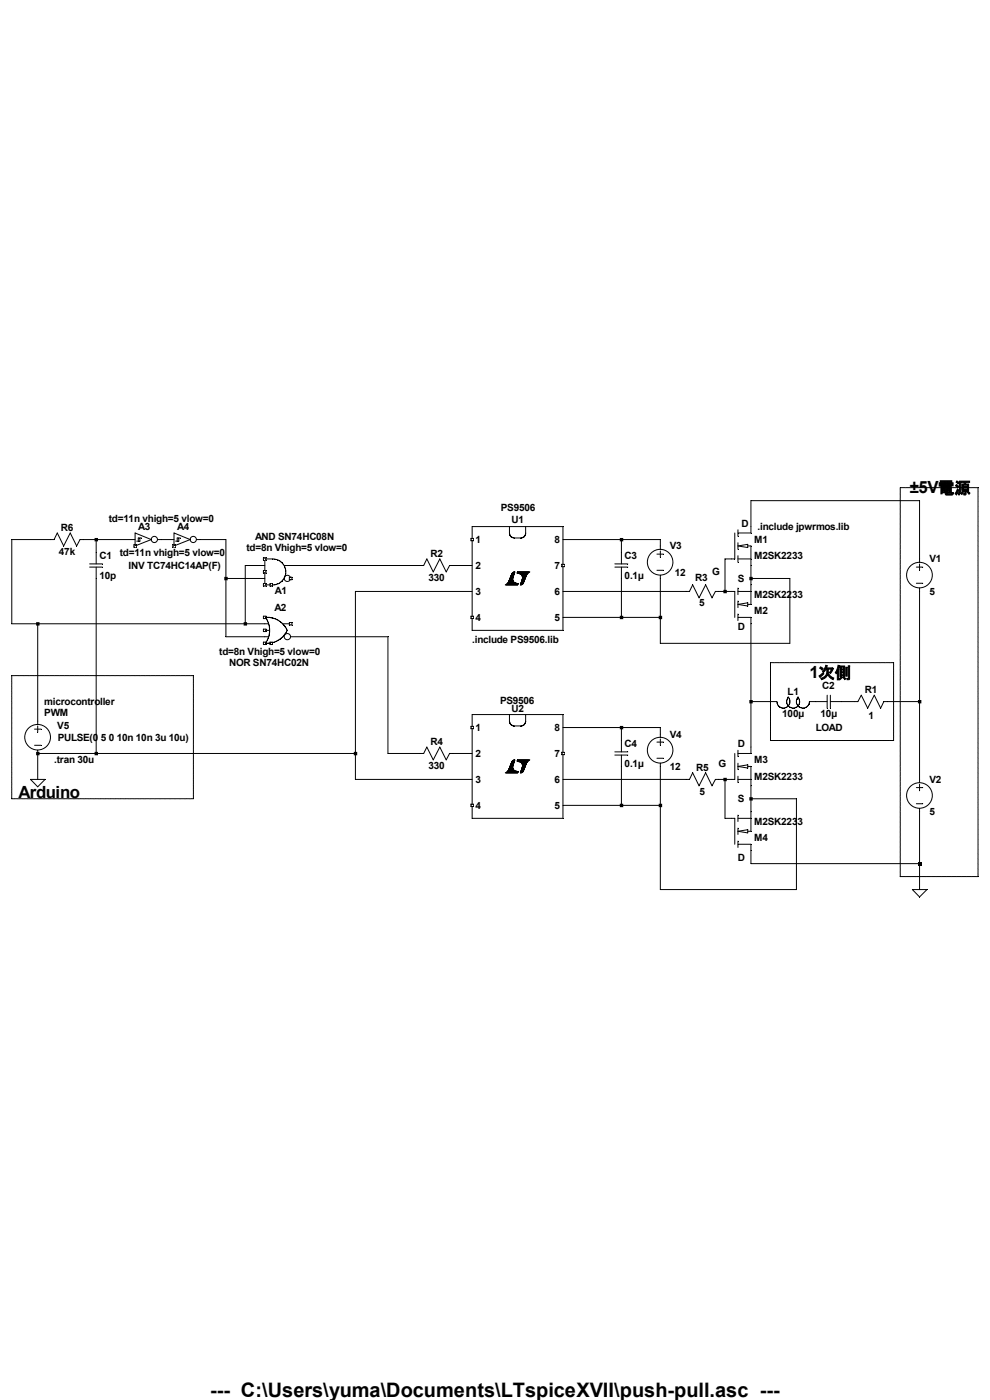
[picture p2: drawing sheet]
<svg xmlns="http://www.w3.org/2000/svg" width="210mm" height="297mm" viewBox="0 0 210 297" stroke-linecap="round" stroke-linejoin="round" font-family="sans-serif">
<g fill="none" stroke="#000" stroke-width=".21">
<path d="M55.9 118.3h.5v.5h-.5zM56.2 118.6h1.7a2.76 2.76 0 0 1 2.7 2.6 2.76 2.76 0 0 1-2.4 2.9h-2zM60.3 120h1.4M89.2 120h.7l.7-1.4 1.3 2.7 1.4-2.7 1.4 2.7 .7-1.3h.7M139.4 117.6h1.4M140.1 115.8v.7M140.1 116.9v1.3M195.1 118.6v.7M195.1 119.6v1.4M139.4 121h1.4M140.1 122v.7M145.5 125.5h.8l.6-1.4 1.4 2.7 1.4-2.7 1.3 2.7 .8-1.3h.6"/>
<path d="M194.4 120.3h1.3M194.4 123.7h1.3M195.1 124.8v.7M7.3 154.7h1.4M7.3 158.1h1.4M8 153v.7M8 154v1.4M8 159.2v.7M89.2 159.9h.7l.7-1.4 1.3 2.7 1.4-2.7 1.4 2.7 .7-1.3h.7M139.4 157.4h1.4M140.1 155.7v.7M140.1 156.8v1.3"/>
<path d="M181.3 148.8h.7l.7-1.3 1.4 2.7 1.4-2.7 1.3 2.7 .7-1.4h.7M139.4 160.9h1.4M140.1 161.9v.7M145.5 165.4h.8l.6-1.4 1.4 2.7 1.4-2.7 1.3 2.7 .8-1.3h.6M194.4 167.1h1.3M194.4 170.5h1.3M195.1 165.4v.6M195.1 166.4v1.4M195.1 171.5v.7"/>
<circle cx="140" cy="119.3" r="2.72"/>
<circle cx="61" cy="122.7" r=".67"/>
<circle cx="195.1" cy="122" r="2.72"/>
<circle cx="8" cy="156.4" r="2.72"/>
<circle cx="140" cy="159.1" r="2.72"/>
<circle cx="195.1" cy="168.8" r="2.72"/>
</g>
<path d="M55.9 121.1h.5v.5h-.5z" fill="none" stroke="#000" stroke-width=".21"/>
<path d="M55.9 123.8h.5v.5h-.5z" fill="none" stroke="#000" stroke-width=".21"/>
<path d="M61.4 122.5h.5v.5h-.5z" fill="none" stroke="#000" stroke-width=".21"/>
<path d="M57.3 123.8h.5v.5h-.5z" fill="none" stroke="#000" stroke-width=".21"/>
<g fill="none" stroke="#000" stroke-width=".21">
<path d="M55.9 130.7h.5v.5h-.5zM56.2 131l1.5 .1 1.4 .6 1.1 .9 .7 1.1M56.2 132.3h.7M56.2 135.1h.7M56.2 133.7h1M56.3 130.9l.4 .8a4.4 4.4 0 0 1 .5 2.4l-.3 1.3-.6 1.2M59.9 132.3h1.8M60.9 133.7l-.7 1.2-1.1 .9-1.6 .6-1.3 .1"/>
<circle cx="61" cy="135.1" r=".67"/>
</g>
<path d="M55.9 133.5h.5v.5h-.5z" fill="none" stroke="#000" stroke-width=".21"/>
<path d="M55.9 136.2h.5v.5h-.5z" fill="none" stroke="#000" stroke-width=".21"/>
<path d="M61.4 132.1h.5v.5h-.5z" fill="none" stroke="#000" stroke-width=".21"/>
<path d="M57.3 136.2h.5v.5h-.5z" fill="none" stroke="#000" stroke-width=".21"/>
<g fill="none" stroke="#000" stroke-width=".21">
<path d="M10.8 114.5h.7l.6-1.4 1.4 2.7 1.4-2.7 1.4 2.7 .7-1.3h.7M19 119.6h2.8M20.4 117.2v2.4M28.4 115.6h.5v.5h-.5zM28.7 113.1l3.4 1.4-3.4 1.3zM29.7 114.1v.7h-.7M30 114.1h-.7v.7M33.4 114.5h.8M19 120.3h2.8M20.4 120.3v2.4"/>
<circle cx="32.7" cy="114.4" r=".66"/>
</g>
<g fill="none" stroke="#000" stroke-width=".21">
<path d="M36.7 115.6h.5v.5h-.5zM36.9 113.1l3.4 1.4-3.4 1.3zM37.9 114.1v.7h-.6M38.3 114.1h-.7v.7M41.7 114.5h.7"/>
<circle cx="41" cy="114.4" r=".66"/>
</g>
<g fill="none" stroke="#000" stroke-width=".21">
<path d="M130.4 119.6h2.8M131.8 117.2v2.4M130.4 120.3h2.8M131.8 120.3v2.4M130.4 159.5h2.8M131.8 157.1v2.4M167.2 147.9a1.38 1.38 0 0 1-.5 2.2 1.38 1.38 0 0 1-1.9-1.3M167.3 147.9a1.37 1.37 0 0 0 0 1.9 1.37 1.37 0 0 0 1.9 0 1.37 1.37 0 0 0 0-1.9M169.3 147.9a1.39 1.39 0 0 0 0 1.9 1.39 1.39 0 0 0 1.9 .1l.4-.5 .1-.6M173.1 148.8h2.4M175.5 147.5v2.7M176.1 148.8h2.5"/>
<path d="M176.1 147.5v2.7M130.4 160.2h2.8M131.8 160.2v2.4"/>
</g>
<path d="M100.2 111.7h19.2v22h-19.2z" fill="#fff"/>
<g fill="none" stroke="#000" stroke-width=".21">
<path d="M99.9 114.2h.5v.5h-.5zM100.2 111.7h19.2v22h-19.2zM108.1 111.7v1.7l.4 .6M108.5 114h.1M110.8 114h.1M111.4 113.5h.1M111.5 113.4a.95 .95 0 0 1-.9 .7h-1.5l-.5-.1M111.5 113.4h.1M111.5 111.7v1.7M107.2 124.1h2.6M107.3 124h2.5M107.4 124h2.5"/>
<path d="M107.5 124h2.4M107.6 123.8h2.3M107.7 123.8h2.1M107.7 123.7h1.9M107.7 123.7h1.7M107.8 123.6h1.4M107.8 123.6h1.3M107.9 123.5h1.2M107.9 123.5h1.1M107.9 123.4h1M107.9 123.3h.9M108 123.2h.8"/>
<path d="M108 123.1h.8M108.1 123h.7M108.1 122.9h.7M108.2 122.8h.6M108.2 122.7h.6M108.2 122.6h.6M108.3 122.4h.5M108.3 122.5h.5M108.3 122.3h.6M108.4 122.3h.5M108.4 122.1h.5M108.5 122h.5"/>
<path d="M108.5 122.1h.5M108.5 121.9h.5M108.5 121.8h.6M108.6 121.8h.5M108.6 121.7h.5M108.7 121.5h.4M108.8 121.5h.4M108.9 122.2h-.5M109.1 121.3h.1M109.1 121.6h-.4M109.2 121.4h-.3M109.7 121.5h2.4"/>
<path d="M109.7 121.6h2.3M109.8 121.5h2.3M109.8 121.3h2.6M109.9 123.9h-2.4M109.9 121.7h2M110.2 121.7h1.7M110.3 121.8h1.5M110.4 124h.3M110.4 124.1h.2M110.4 124h.4M110.5 123.8h.5M110.5 121.8h1.3"/>
<path d="M110.5 123.7h.5M110.5 121.9h1.3M110.6 123.6h.4M110.6 123.5h.5M110.6 123.6h.5M110.6 121.9h1.2M110.6 122h1.1M110.6 123.4h.5M110.7 123.3h.5M110.7 123.4h.5M110.7 122h1M110.7 123.2h.5"/>
<path d="M110.7 123.1h.6M110.7 122.1h1M110.7 122.1h.9M110.8 122.3h.8M110.8 123h.5M110.8 122.9h.5M110.8 122.3h.7M110.8 122.4h.7M110.8 122.5h.7M110.8 122.8h.6M110.8 122.7h.6M110.9 122.5h.6"/>
<path d="M110.9 122.6h.6M110.9 123.9h-.5M111.1 123.4l-.5 .1M111.2 123.2l-.5 .1M111.3 123l-.6 .1M111.4 122.8l-.6 .1M111.5 122.6h-.7M111.6 122.2h-.8M112.4 121.4h-2.6"/>
</g>
<path d="M99.9 130.7h.5v.5h-.5z" fill="none" stroke="#000" stroke-width=".21"/>
<path d="M119.2 119.7h.5v.5h-.5z" fill="none" stroke="#000" stroke-width=".21"/>
<path d="M100.2 151.6h19.2v22h-19.2z" fill="#fff"/>
<g fill="none" stroke="#000" stroke-width=".21">
<path d="M99.9 154.1h.5v.5h-.5zM100.2 151.6h19.2v22h-19.2zM108.1 151.6v1.7l.3 .5 .6 .2h1.6l.5-.2 .4-.6v-1.6M111.4 153.4h.1M111.5 153.2v.1M107.2 164h2.6M107.3 163.9h2.5M107.4 163.9h2.5M107.5 163.8h2.4M107.7 163.7h2.2M107.7 163.7h2.1M107.7 163.6h1.9"/>
<path d="M107.7 163.6h1.7M107.8 163.5h1.3M107.8 163.4h1.3M107.9 163.4h1.2M107.9 163.4h1.1M107.9 163.3h1M107.9 163.2h1M107.9 163.2h.9M108 163.1h.8M108 163h.8M108.1 162.9h.7M108.1 162.8h.7"/>
<path d="M108.2 162.7h.6M108.2 162.6h.6M108.2 162.5h.6M108.2 162.4h.6M108.3 162.3h.5M108.3 162.4h.5M108.3 162.2h.6M108.4 162.1h.5M108.4 162.2h.5M108.4 162h.5M108.5 161.9h.5M108.5 162h.5"/>
<path d="M108.5 161.8h.5M108.5 161.7h.6M108.6 161.6h.5M108.6 161.5h.5M108.7 161.5h.4M108.8 161.4h.4M108.8 161.3h.4M108.9 161.3h.3M109 161.2h.2M109 161.8l-.5 .1M109.7 161.4h2.4M109.7 161.5h2.3"/>
<path d="M109.8 161.3h2.5M109.8 161.3h2.4M109.8 161.5h2.1M109.9 163.7l-2.3 .1M110 161.6h1.9M110.2 161.6h1.6M110.4 163.9h.3M110.4 164h.2M110.4 163.9h.4M110.4 163.8h.4M110.5 163.7h.5M110.5 161.7h1.3"/>
<path d="M110.5 163.6h.5M110.5 161.8h1.3M110.6 163.5h.4M110.6 163.4h.5M110.6 161.8h1.2M110.6 161.8h1.1M110.6 163.3h.5M110.7 163.2h.5M110.7 161.9h1M110.7 163.1h.5M110.7 163h.6M110.7 162h1"/>
<path d="M110.7 162h.9M110.8 162.1h.8M110.8 162.9h.5M110.8 162.8h.5M110.8 162.2h.8M110.8 162.3h.7M110.8 162.2h.7M110.8 162.4h.7M110.8 162.6h.6M110.9 162.4h.6M110.9 163.7l-.5 .1M111 163.5l-.5 .1"/>
<path d="M111.1 163.3l-.5 .1M111.2 163.1l-.5 .1M111.3 162.9h-.6M111.4 162.7h-.6M111.5 162.5h-.7M111.6 162.1h-.8M112.1 161.4l-2.4 .1M112.4 161.2h-2.6"/>
</g>
<path d="M99.9 170.6h.5v.5h-.5z" fill="none" stroke="#000" stroke-width=".21"/>
<path d="M119.2 159.6h.5v.5h-.5z" fill="none" stroke="#000" stroke-width=".21"/>
<g fill="none" stroke="#000" stroke-width=".21">
<path d="M10.8 114.5h-8.3v17.8h53.7M17.7 114.5h11M20.4 114.5v2.7M34.2 114.5h2.7M42.4 114.5h5.5v20.6h8.3M56.2 120h-4.2v12.3M61.7 120h27.5M96.1 120h4.1M119.4 114.5h20.7v1.3M131.8 114.5v2.7M155.9 113.1v5.5h-2.1v6.9M156.5 113.1h2.8v-6.9h35.8v12.4"/>
<path d="M156.5 118.6h2.8M156.5 115.8l2.1-.3v.7zM156.5 112.4v1.4M156.5 115.1v1.4M156.5 117.9v1.4M158.6 115.8h.7v12.4h-.7M191 103.5h16.5v82.5h-16.5zM8 132.3v20.7M20.4 122.7v37.2M47.9 122.7h8.3M61.7 135.1h20.6v24.8h6.9M100.2 125.5h-24.8v39.9h24.8"/>
<path d="M119.4 125.5h26.1M119.4 131h20.7M131.8 122.7v8.3M140.1 122.7v13.8h27.5v-13.8h-8.3M152.4 125.5h3.5v5.5M156.5 131h2.8v28.9h-2.8M156.5 128.2l2.1-.3v.7zM156.5 124.8v1.4M156.5 127.5v1.4M156.5 130.3v1.4M156.5 125.5h2.8M195.1 125.5v39.9"/>
<path d="M2.5 143.3h38.5v26.2h-38.5zM75.4 159.9h-67.4v5.5M96.1 159.9h4.1M119.4 154.3h20.7v1.4M131.8 154.3v2.8M155.9 159.9v5.5h-3.5M156.5 159.2v1.3M159.3 148.8h5.5M163.4 140.6h26.2v16.5h-26.2zM171.7 148.8h1.4M178.6 148.8h2.7M188.2 148.8h6.9"/>
<path d="M6.5 165.4h3.1l-1.6 1.5zM119.4 165.4h26.1M119.4 170.9h20.7M131.8 162.6v8.3M140.1 162.6v26.1h28.9v-19.2h-9.7M153.8 165.4v8.2h2.1v5.5M156.5 179.1h2.8v4.1h35.8M156.5 162.6l2.1-.3v.6zM156.5 176.4l2.1-.4v.7zM156.5 161.9v1.4M156.5 164.7v1.3M156.5 172.9v1.4"/>
<path d="M156.5 175.7v1.3M156.5 178.4v1.4M156.5 165.4h2.8M156.5 173.6h2.8M158.6 162.6h.7v13.8h-.7M195.1 172.2v16.5M193.5 188.7h3.1l-1.5 1.6z"/>
</g>
<path d="M194.7 182.9h.8v.7h-.8z" fill="#000"/>
<path d="M7.7 132h.7v.7h-.7zM7.7 159.5h.7v.7h-.7zM20.1 114.1h.7v.8h-.7zM20.1 159.5h.7v.7h-.7zM47.6 122.4h.7v.7h-.7zM51.7 132h.7v.7h-.7zM75.1 159.5h.7v.7h-.7zM131.5 114.1h.7v.8h-.7zM131.5 130.6h.7v.8h-.7zM131.5 154h.7v.7h-.7zM131.5 170.5h.7v.7h-.7zM139.7 130.6h.8v.8h-.8zM139.7 170.5h.8v.7h-.8zM153.5 125.1h.7v.8h-.7zM153.5 165h.7v.7h-.7zM159 122.4h.7v.7h-.7zM159 148.5h.7v.7h-.7zM159 169.1h.7v.7h-.7zM194.7 148.5h.8v.7h-.8z" fill-rule="evenodd" fill="#000"/>
<text font-size="4.2" x="44.6" y="296.3">--- C:\Users\yuma\Documents\LTspiceXVII\push-pull.asc ---</text>
<g font-size="3.6">
<text x="193" y="104.7">±5V電源</text>
<text x="171.7" y="143.9">1次側</text>
<text x="3.9" y="169.3">Arduino</text>
</g>
<g font-size="2.1">
<text x="12.9" y="112.6">R6</text>
<text x="23.1" y="110.7">td=11n vhigh=5 vlow=0</text>
<text x="29.3" y="112.4">A3</text>
<text x="37.6" y="112.4">A4</text>
<text x="106.3" y="108.5">PS9506</text>
<text x="108.5" y="111">U1</text>
<text x="157.3" y="111.8">D</text>
<text x="160.7" y="112.4">.include jpwrmos.lib</text>
<text x="12.5" y="117.7">47k</text>
<text x="21.1" y="118.6">C1</text>
<text x="25.4" y="118">td=11n vhigh=5 vlow=0</text>
<text x="52.3" y="117">td=8n Vhigh=5 vlow=0</text>
<text x="54.1" y="114.5">AND SN74HC08N</text>
<text x="91.3" y="118.1">R2</text>
<text x="100.9" y="115.2">1</text>
<text x="117.6" y="115.2">8</text>
<text x="132.5" y="118.6">C3</text>
<text x="142.1" y="116.5">V3</text>
<text x="160" y="115.2">M1</text>
<text x="160" y="118.6">M2SK2233</text>
<text x="197.1" y="119.3">V1</text>
<text x="21.1" y="122.8">10p</text>
<text x="27.3" y="120.7">INV TC74HC14AP(F)</text>
<text x="58.3" y="125.9">A1</text>
<text x="90.9" y="123.2">330</text>
<text x="100.9" y="120.7">2</text>
<text x="117.6" y="120.7">7</text>
<text x="132.5" y="122.8">0.1µ</text>
<text x="143.2" y="122.3">12</text>
<text x="147.4" y="123.2">R3</text>
<text x="151" y="122">G</text>
<text x="156.5" y="123.4">S</text>
<text x="58.2" y="129.6">A2</text>
<text x="100.9" y="126.2">3</text>
<text x="100.9" y="131.7">4</text>
<text x="117.6" y="126.2">6</text>
<text x="117.6" y="131.7">5</text>
<text x="148.3" y="128.6">5</text>
<text x="160" y="130.3">M2</text>
<text x="160" y="126.9">M2SK2233</text>
<text x="197.1" y="126.2">5</text>
<text x="100.2" y="136.5">.include PS9506.lib</text>
<text x="156.5" y="133.7">D</text>
<text x="46.5" y="138.9">td=8n Vhigh=5 vlow=0</text>
<text x="48.6" y="141.3">NOR SN74HC02N</text>
<text x="9.4" y="149.6">microcontroller</text>
<text x="106.1" y="149.3">PS9506</text>
<text x="167.1" y="147.4">L1</text>
<text x="174.4" y="146.2">C2</text>
<text x="183.4" y="147">R1</text>
<text x="9.4" y="152">PWM</text>
<text x="12.1" y="154.7">V5</text>
<text x="100.9" y="155.1">1</text>
<text x="108.5" y="151">U2</text>
<text x="117.6" y="155.1">8</text>
<text x="165.9" y="152.1">100µ</text>
<text x="173.1" y="155.1">LOAD</text>
<text x="174.1" y="152.1">10µ</text>
<text x="184.2" y="152.5">1</text>
<text x="11.5" y="161.9">.tran 30u</text>
<text x="12.2" y="157.1">PULSE(0 5 0 10n 10n 3u 10u)</text>
<text x="91.3" y="158">R4</text>
<text x="100.9" y="160.6">2</text>
<text x="117.6" y="160.6">7</text>
<text x="132.5" y="158.5">C4</text>
<text x="142.1" y="156.5">V4</text>
<text x="156.5" y="158.5">D</text>
<text x="160" y="161.9">M3</text>
<text x="90.9" y="163.1">330</text>
<text x="100.9" y="166.1">3</text>
<text x="117.6" y="166.1">6</text>
<text x="132.5" y="162.6">0.1µ</text>
<text x="142.1" y="163.3">12</text>
<text x="147.7" y="163.5">R5</text>
<text x="152.4" y="162.6">G</text>
<text x="160" y="165.4">M2SK2233</text>
<text x="197.1" y="166.1">V2</text>
<text x="100.9" y="171.6">4</text>
<text x="117.6" y="171.6">5</text>
<text x="148.4" y="168.6">5</text>
<text x="156.5" y="170.2">S</text>
<text x="197.1" y="172.9">5</text>
<text x="160" y="178.4">M4</text>
<text x="160" y="175">M2SK2233</text>
<text x="156.5" y="182.6">D</text>
</g>
</svg>
